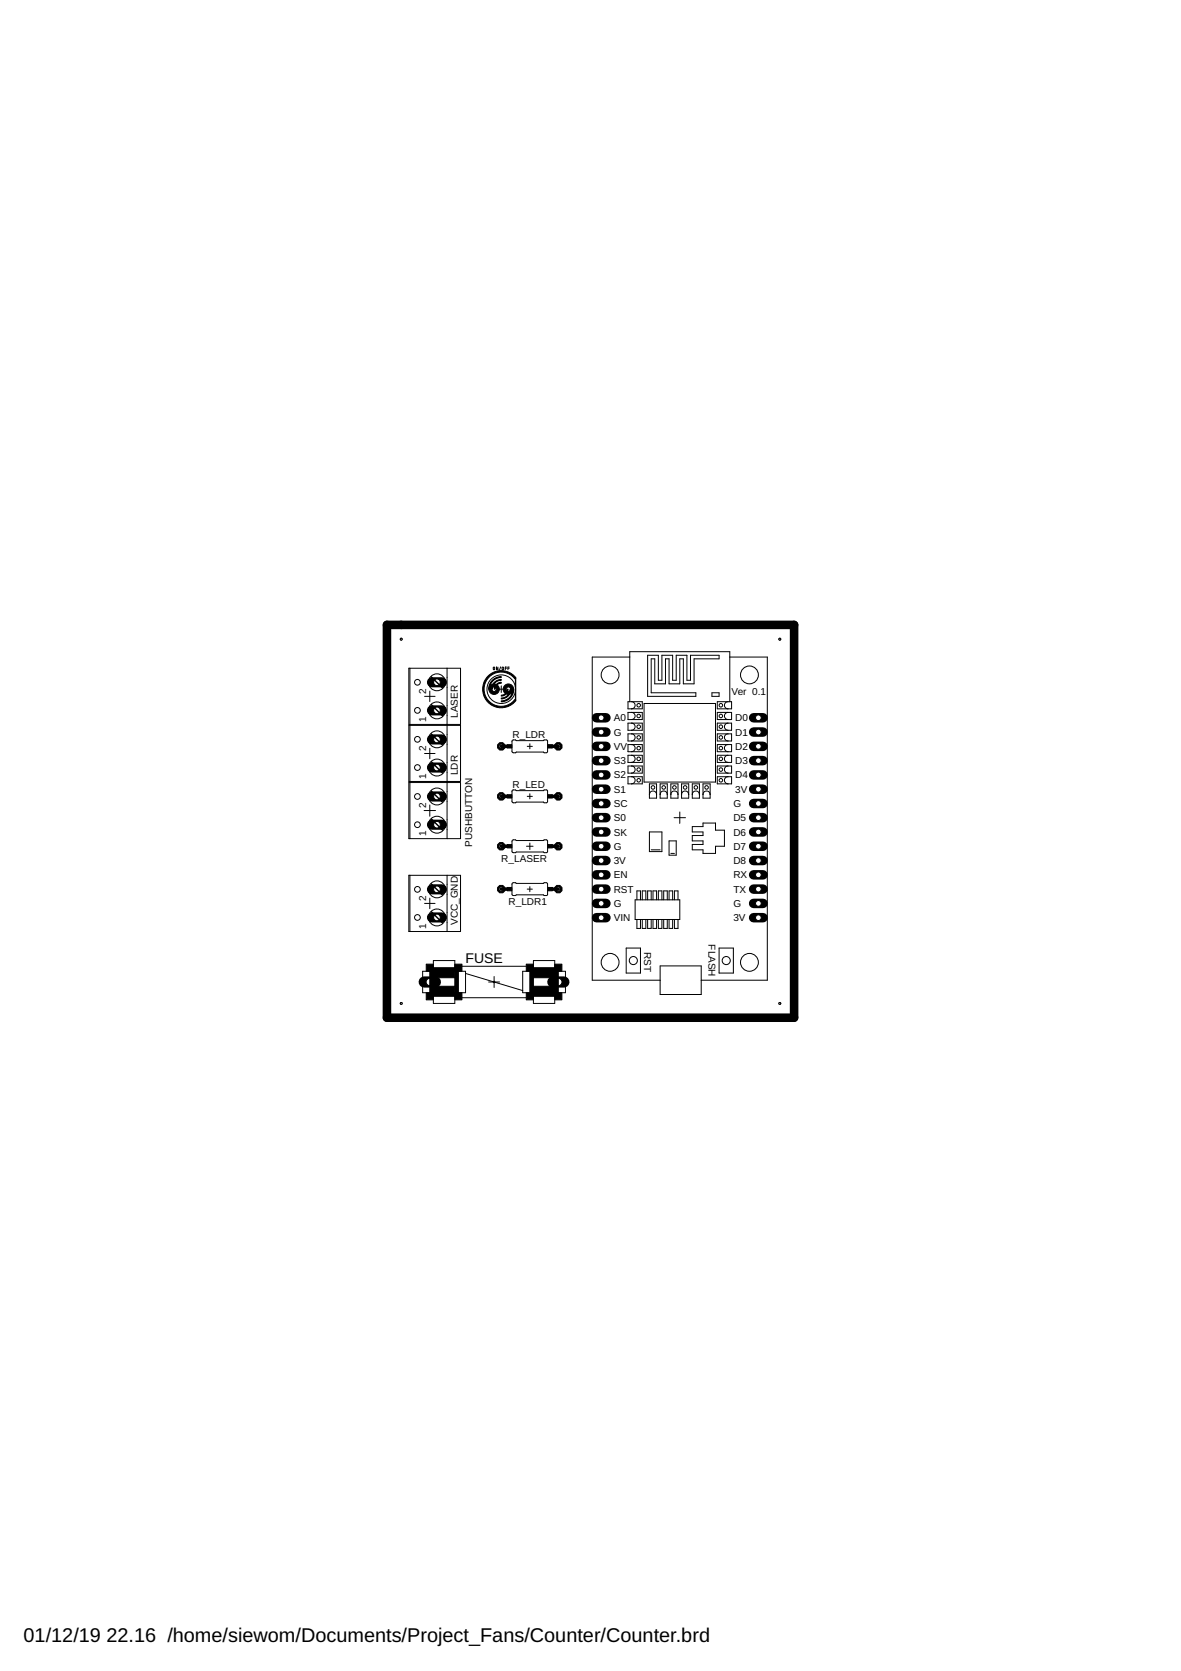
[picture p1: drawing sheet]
<svg xmlns="http://www.w3.org/2000/svg" width="210mm" height="297mm" viewBox="0 0 210 297" stroke-linecap="round" stroke-linejoin="round" font-family="sans-serif">
<path d="M68.8 111.1h72.3v69.8h-72.3z" fill="none" stroke="#000" stroke-width="1.5"/>
<path d="M75.4 174.6h2" fill="none" stroke="#000" stroke-width="2"/>
<circle cx="76.4" cy="174.6" r=".66" fill="#fff" stroke="#000" stroke-width=".18"/>
<path d="M98.3 174.6h1.9" fill="none" stroke="#000" stroke-width="2"/>
<circle cx="99.2" cy="174.6" r=".66" fill="#fff" stroke="#000" stroke-width=".18"/>
<path d="M76.8 126.3h1.7" fill="none" stroke="#000" stroke-width="1.8"/>
<circle cx="77.7" cy="126.3" r=".59" fill="#fff" stroke="#000" stroke-width=".18"/>
<path d="M76.8 121.3h1.7" fill="none" stroke="#000" stroke-width="1.8"/>
<circle cx="77.7" cy="121.3" r=".59" fill="#fff" stroke="#000" stroke-width=".18"/>
<path d="M76.8 136.4h1.7" fill="none" stroke="#000" stroke-width="1.8"/>
<circle cx="77.7" cy="136.4" r=".59" fill="#fff" stroke="#000" stroke-width=".18"/>
<path d="M76.8 131.4h1.7" fill="none" stroke="#000" stroke-width="1.8"/>
<circle cx="77.7" cy="131.4" r=".59" fill="#fff" stroke="#000" stroke-width=".18"/>
<circle cx="87.8" cy="122.5" r=".93" fill="#000" stroke="#000" stroke-width=".18"/>
<circle cx="87.8" cy="122.5" r=".4" fill="#fff" stroke="#000" stroke-width=".18"/>
<circle cx="90.4" cy="122.5" r=".93" fill="#000" stroke="#000" stroke-width=".18"/>
<circle cx="90.4" cy="122.5" r=".4" fill="#fff" stroke="#000" stroke-width=".18"/>
<path d="M76.8 146.6h1.7" fill="none" stroke="#000" stroke-width="1.8"/>
<circle cx="77.7" cy="146.6" r=".59" fill="#fff" stroke="#000" stroke-width=".18"/>
<path d="M76.8 141.6h1.7" fill="none" stroke="#000" stroke-width="1.8"/>
<circle cx="77.7" cy="141.6" r=".59" fill="#fff" stroke="#000" stroke-width=".18"/>
<circle cx="99.2" cy="150.4" r=".71" fill="#000" stroke="#000" stroke-width=".18"/>
<circle cx="99.2" cy="150.4" r=".4" fill="#fff" stroke="#000" stroke-width=".18"/>
<circle cx="89.1" cy="150.4" r=".71" fill="#000" stroke="#000" stroke-width=".18"/>
<circle cx="89.1" cy="150.4" r=".4" fill="#fff" stroke="#000" stroke-width=".18"/>
<circle cx="89.1" cy="132.7" r=".71" fill="#000" stroke="#000" stroke-width=".18"/>
<circle cx="89.1" cy="132.7" r=".4" fill="#fff" stroke="#000" stroke-width=".18"/>
<circle cx="99.2" cy="132.7" r=".71" fill="#000" stroke="#000" stroke-width=".18"/>
<circle cx="99.2" cy="132.7" r=".4" fill="#fff" stroke="#000" stroke-width=".18"/>
<circle cx="99.2" cy="158.1" r=".71" fill="#000" stroke="#000" stroke-width=".18"/>
<circle cx="99.2" cy="158.1" r=".4" fill="#fff" stroke="#000" stroke-width=".18"/>
<circle cx="89.1" cy="158.1" r=".71" fill="#000" stroke="#000" stroke-width=".18"/>
<circle cx="89.1" cy="158.1" r=".4" fill="#fff" stroke="#000" stroke-width=".18"/>
<circle cx="89.1" cy="141.6" r=".71" fill="#000" stroke="#000" stroke-width=".18"/>
<circle cx="89.1" cy="141.6" r=".4" fill="#fff" stroke="#000" stroke-width=".18"/>
<circle cx="99.2" cy="141.6" r=".71" fill="#000" stroke="#000" stroke-width=".18"/>
<circle cx="99.2" cy="141.6" r=".4" fill="#fff" stroke="#000" stroke-width=".18"/>
<path d="M106 127.6h1.7" fill="none" stroke="#000" stroke-width="1.7"/>
<circle cx="106.8" cy="127.6" r=".51" fill="#fff" stroke="#000" stroke-width=".18"/>
<path d="M106 130.1h1.7" fill="none" stroke="#000" stroke-width="1.7"/>
<circle cx="106.8" cy="130.1" r=".51" fill="#fff" stroke="#000" stroke-width=".18"/>
<path d="M106 132.7h1.7" fill="none" stroke="#000" stroke-width="1.7"/>
<circle cx="106.8" cy="132.7" r=".51" fill="#fff" stroke="#000" stroke-width=".18"/>
<path d="M106 135.2h1.7" fill="none" stroke="#000" stroke-width="1.7"/>
<circle cx="106.8" cy="135.2" r=".51" fill="#fff" stroke="#000" stroke-width=".18"/>
<path d="M106 137.8h1.7" fill="none" stroke="#000" stroke-width="1.7"/>
<circle cx="106.8" cy="137.8" r=".51" fill="#fff" stroke="#000" stroke-width=".18"/>
<path d="M106 140.3h1.7" fill="none" stroke="#000" stroke-width="1.7"/>
<circle cx="106.8" cy="140.3" r=".51" fill="#fff" stroke="#000" stroke-width=".18"/>
<path d="M106 142.8h1.7" fill="none" stroke="#000" stroke-width="1.7"/>
<circle cx="106.8" cy="142.8" r=".51" fill="#fff" stroke="#000" stroke-width=".18"/>
<path d="M106 145.4h1.7" fill="none" stroke="#000" stroke-width="1.7"/>
<circle cx="106.8" cy="145.4" r=".51" fill="#fff" stroke="#000" stroke-width=".18"/>
<path d="M106 147.9h1.7" fill="none" stroke="#000" stroke-width="1.7"/>
<circle cx="106.8" cy="147.9" r=".51" fill="#fff" stroke="#000" stroke-width=".18"/>
<path d="M106 150.4h1.7" fill="none" stroke="#000" stroke-width="1.7"/>
<circle cx="106.8" cy="150.4" r=".51" fill="#fff" stroke="#000" stroke-width=".18"/>
<path d="M106 153h1.7" fill="none" stroke="#000" stroke-width="1.7"/>
<circle cx="106.8" cy="153" r=".51" fill="#fff" stroke="#000" stroke-width=".18"/>
<path d="M106 155.5h1.7" fill="none" stroke="#000" stroke-width="1.7"/>
<circle cx="106.8" cy="155.5" r=".51" fill="#fff" stroke="#000" stroke-width=".18"/>
<path d="M106 158.1h1.7" fill="none" stroke="#000" stroke-width="1.7"/>
<circle cx="106.8" cy="158.1" r=".51" fill="#fff" stroke="#000" stroke-width=".18"/>
<path d="M106 160.6h1.7" fill="none" stroke="#000" stroke-width="1.7"/>
<circle cx="106.8" cy="160.6" r=".51" fill="#fff" stroke="#000" stroke-width=".18"/>
<path d="M106 163.1h1.7" fill="none" stroke="#000" stroke-width="1.7"/>
<circle cx="106.8" cy="163.1" r=".51" fill="#fff" stroke="#000" stroke-width=".18"/>
<path d="M133.9 163.1h1.7" fill="none" stroke="#000" stroke-width="1.7"/>
<circle cx="134.8" cy="163.1" r=".51" fill="#fff" stroke="#000" stroke-width=".18"/>
<path d="M133.9 160.6h1.7" fill="none" stroke="#000" stroke-width="1.7"/>
<circle cx="134.8" cy="160.6" r=".51" fill="#fff" stroke="#000" stroke-width=".18"/>
<path d="M133.9 158.1h1.7" fill="none" stroke="#000" stroke-width="1.7"/>
<circle cx="134.8" cy="158.1" r=".51" fill="#fff" stroke="#000" stroke-width=".18"/>
<path d="M133.9 155.5h1.7" fill="none" stroke="#000" stroke-width="1.7"/>
<circle cx="134.8" cy="155.5" r=".51" fill="#fff" stroke="#000" stroke-width=".18"/>
<path d="M133.9 153h1.7" fill="none" stroke="#000" stroke-width="1.7"/>
<circle cx="134.8" cy="153" r=".51" fill="#fff" stroke="#000" stroke-width=".18"/>
<path d="M133.9 150.4h1.7" fill="none" stroke="#000" stroke-width="1.7"/>
<circle cx="134.8" cy="150.4" r=".51" fill="#fff" stroke="#000" stroke-width=".18"/>
<path d="M133.9 147.9h1.7" fill="none" stroke="#000" stroke-width="1.7"/>
<circle cx="134.8" cy="147.9" r=".51" fill="#fff" stroke="#000" stroke-width=".18"/>
<path d="M133.9 145.4h1.7" fill="none" stroke="#000" stroke-width="1.7"/>
<circle cx="134.8" cy="145.4" r=".51" fill="#fff" stroke="#000" stroke-width=".18"/>
<path d="M133.9 142.8h1.7" fill="none" stroke="#000" stroke-width="1.7"/>
<circle cx="134.8" cy="142.8" r=".51" fill="#fff" stroke="#000" stroke-width=".18"/>
<path d="M133.9 140.3h1.7" fill="none" stroke="#000" stroke-width="1.7"/>
<circle cx="134.8" cy="140.3" r=".51" fill="#fff" stroke="#000" stroke-width=".18"/>
<path d="M133.9 137.8h1.7" fill="none" stroke="#000" stroke-width="1.7"/>
<circle cx="134.8" cy="137.8" r=".51" fill="#fff" stroke="#000" stroke-width=".18"/>
<path d="M133.9 135.2h1.7" fill="none" stroke="#000" stroke-width="1.7"/>
<circle cx="134.8" cy="135.2" r=".51" fill="#fff" stroke="#000" stroke-width=".18"/>
<path d="M133.9 132.7h1.7" fill="none" stroke="#000" stroke-width="1.7"/>
<circle cx="134.8" cy="132.7" r=".51" fill="#fff" stroke="#000" stroke-width=".18"/>
<path d="M133.9 130.1h1.7" fill="none" stroke="#000" stroke-width="1.7"/>
<circle cx="134.8" cy="130.1" r=".51" fill="#fff" stroke="#000" stroke-width=".18"/>
<path d="M133.9 127.6h1.7" fill="none" stroke="#000" stroke-width="1.7"/>
<circle cx="134.8" cy="127.6" r=".51" fill="#fff" stroke="#000" stroke-width=".18"/>
<path d="M76.8 163.1h1.7" fill="none" stroke="#000" stroke-width="1.8"/>
<circle cx="77.7" cy="163.1" r=".59" fill="#fff" stroke="#000" stroke-width=".18"/>
<path d="M76.8 158.1h1.7" fill="none" stroke="#000" stroke-width="1.8"/>
<circle cx="77.7" cy="158.1" r=".59" fill="#fff" stroke="#000" stroke-width=".18"/>
<g fill="none" stroke="#000" stroke-width=".18">
<path d="M68.8 111.4h72.3v69.5h-72.3zM72.7 118.8h9.2v10h-9.2zM72.9 118.8v10M79.5 118.8v10M87.7 118.6h.2l-.1 .5-.1-.1zM88.5 118.6v.5l-.3-.5v.5M89 118.5l-.2 .6M89.3 118.6h.2l-.1 .5-.1-.1zM89.8 118.8h.2M90 118.6h-.2v.5M90.3 118.8h.2M90.5 118.6h-.2v.5"/>
<path d="M111.9 116.8h-6.6v57.4h12M115.1 116.5h1.9v4.4h.6v-4.4h1.9v4.4h.7v-4.4h1.9v4.4h.6v-4.4h5.1v.6h-4.4v4.5h-1.9v-4.5h-.7v4.5h-1.9v-4.5h-.6v4.5h-1.9v-4.5h-.7v6h8v.7h-8.6zM129.7 116.8h6.7v57.4h-11.8M72.7 128.9h9.2v10h-9.2zM72.7 139.1h9.2v10h-9.2zM72.9 128.9v10M72.9 139.1v10M75.5 123.8h1.8M75.5 133.9h1.8M76.4 122.9v1.8M76.4 133v1.9M79.5 128.9v10"/>
<path d="M79.5 139.1v10M88.5 122.5h1.2M89.1 121.9v1.2M91.1 131.6l5.5 .1 .1-.2 .5 .1 .1 .1v1.9l-.2 .2h-.4l-.1-.1h-4.8l-.2 .1h-.5l-.1-.2zM93.7 132.7h.9M94.2 132.2v.9M111.6 124.7h2.6v1.3h-2.6zM111.6 126.6h2.6v1.3h-2.6zM111.6 128.5h2.6v1.3h-2.6zM111.6 130.5h2.6v1.2h-2.6zM111.6 132.4h2.6v1.2h-2.6zM111.6 134.3h2.6v1.2h-2.6z"/>
<path d="M111.6 136.2h2.6v1.2h-2.6zM111.6 138.1h2.6v1.2h-2.6zM111.9 124.7v-8.9h17.8v8.9M112.2 124.7a.63 .63 0 0 1 .7 .7 .63 .63 0 0 1-.7 .6M112.2 126.6a.63 .63 0 0 1 .7 .7 .63 .63 0 0 1-.7 .6M112.2 128.5a.63 .63 0 0 1 .7 .7 .63 .63 0 0 1-.7 .6M112.2 130.5a.63 .63 0 0 1 .7 .6 .63 .63 0 0 1-.7 .6M112.2 132.4a.63 .63 0 0 1 .7 .6 .63 .63 0 0 1-.7 .6M112.2 134.3a.63 .63 0 0 1 .7 .6 .63 .63 0 0 1-.7 .6M112.2 136.2a.63 .63 0 0 1 .7 .6 .63 .63 0 0 1-.7 .6M112.2 138.1a.63 .63 0 0 1 .7 .6 .63 .63 0 0 1-.7 .6M114.5 125.1h12.7v13.9h-12.7z"/>
<path d="M115.4 139.3h1.3v2.6h-1.3zM117.3 139.3h1.3v2.6h-1.3zM119.2 139.3h1.3v2.6h-1.3zM121.1 139.3h1.3v2.6h-1.3zM123 139.3h1.3v2.6h-1.3zM124.9 139.3h1.3v2.6h-1.3zM126.5 123.1h1.3v.7h-1.3zM127.5 124.7h2.5v1.3h-2.5zM127.5 126.6h2.5v1.3h-2.5zM127.5 128.5h2.5v1.3h-2.5zM127.5 130.5h2.5v1.2h-2.5zM127.5 132.4h2.5v1.2h-2.5z"/>
<path d="M127.5 134.3h2.5v1.2h-2.5zM127.5 136.2h2.5v1.2h-2.5zM127.5 138.1h2.5v1.2h-2.5zM129.4 138.1a.63 .63 0 0 0-.6 .6 .63 .63 0 0 0 .6 .6M129.4 136.2a.63 .63 0 0 0-.6 .6 .63 .63 0 0 0 .6 .6M129.4 134.3a.63 .63 0 0 0-.6 .6 .63 .63 0 0 0 .6 .6M129.4 132.4a.63 .63 0 0 0-.6 .6 .63 .63 0 0 0 .6 .6M129.4 130.5a.63 .63 0 0 0-.6 .6 .63 .63 0 0 0 .6 .6M129.4 128.5a.63 .63 0 0 0-.6 .7 .63 .63 0 0 0 .6 .6M129.4 126.6a.63 .63 0 0 0-.6 .7 .63 .63 0 0 0 .6 .6M129.4 124.7a.63 .63 0 0 0-.6 .7 .63 .63 0 0 0 .6 .6M72.7 155.6h9.2v10h-9.2z"/>
<path d="M72.9 155.6v10M75.4 144.1h2M76.4 143.1v2M76.4 159.7v1.8M79.5 155.6v10M91.1 149.4l.5-.1 .2 .1h4.8l.1-.1h.5l.1 .2v1.9l-.2 .2h-.4l-.1-.2h-4.8l-.2 .2h-.5l-.1-.3zM91.1 157l.5-.1 .2 .1h4.8l.1-.1h.5l.1 .2v1.9l-.2 .2h-.4l-.1-.1h-4.8l-.2 .1h-.5l-.1-.3zM91.1 140.5h5.5l.1-.1h.5l.1 .2v1.9l-.2 .2h-.4l-.1-.1h-4.8l-.2 .1h-.5l-.1-.2zM93.6 150.4h1.1M93.7 158.1h.9M93.7 141.6h.9M94.2 141.1v.9"/>
<path d="M94.2 149.9v1.1M94.2 157.6v.9M112.9 160h7.9v3.4h-7.9zM113.2 160v-1.6h.6v1.6M114.2 160v-1.6h.6v1.6M115.1 160v-1.6h.6v1.6M115.4 141.2a.63 .63 0 0 1 .7-.6 .63 .63 0 0 1 .6 .6M115.4 147.9h2.2v3.5h-2.2zM115.7 151.1h1.6M116.1 160v-1.6h.6v1.6M117 160v-1.6h.6v1.6M117.3 141.2a.63 .63 0 0 1 .7-.6 .63 .63 0 0 1 .6 .6"/>
<path d="M118 160v-1.6h.6v1.6M118.9 160v-1.6h.6v1.6M118.9 149.5h1.3v2.5h-1.3zM119.2 141.2a.63 .63 0 0 1 .7-.6 .63 .63 0 0 1 .6 .6M119.2 151.7h.7M119.8 145.4h2M119.9 160v-1.6h.6v1.6M120.8 144.3v2.1M121.1 141.2a.63 .63 0 0 1 .7-.6 .63 .63 0 0 1 .6 .6M123 141.2a.63 .63 0 0 1 .7-.6 .63 .63 0 0 1 .6 .6M123 146.9h1.9v-.6h2.3v1.3h1.6v2.8h-1.6v1.3h-2.3v-.6h-1.9v-1h1.9v-.6h-1.9v-1h1.9v-.6h-1.9zM124.9 141.2a.63 .63 0 0 1 .7-.6 .63 .63 0 0 1 .6 .6"/>
<path d="M75.5 160.6h1.8M76.4 172.7h-1.3v3.8h1.3M77 172v-1.2h3.8v1.2M77 177.1v1.3h3.8v-1.3M81.5 172.7h1.2v3.8h-1.2M82.1 171.8h11.4M82.1 177.4h11.4M82.7 173l10.2 3.1M86.8 174.6h2M87.8 173.6v1.9M94.2 172.7h-1.3v3.8h1.3M94.8 172v-1.2h3.8v1.2"/>
<path d="M94.8 177.1v1.3h3.8v-1.3M99.2 172.7h1.3v3.8h-1.3M111.3 168.5h2.5v4.5h-2.5zM113.2 163.4v1.6h.6v-1.6M114.2 163.4v1.6h.6v-1.6M115.1 163.4v1.6h.6v-1.6M116.1 163.4v1.6h.6v-1.6M117 163.4v1.6h.6v-1.6M117.3 171.7h7.3v5.1h-7.3zM118 163.4v1.6h.6v-1.6M118.9 163.4v1.6h.6v-1.6M119.9 163.4v1.6h.6v-1.6"/>
<path d="M127.8 168.5h2.5v4.5h-2.5z"/>
<circle cx="71.3" cy="113.6" r=".17"/>
<circle cx="108.4" cy="120" r="1.59"/>
<circle cx="133.2" cy="120" r="1.59"/>
<circle cx="74.2" cy="131.4" r=".51"/>
<circle cx="74.2" cy="121.3" r=".51"/>
<circle cx="74.2" cy="126.3" r=".51"/>
<circle cx="74.2" cy="136.4" r=".51"/>
<circle cx="77.7" cy="131.4" r="1.5"/>
<circle cx="77.7" cy="126.3" r="1.5"/>
<circle cx="77.7" cy="136.4" r="1.5"/>
<circle cx="77.7" cy="121.3" r="1.5"/>
<circle cx="89.1" cy="122.5" r="2.54"/>
<circle cx="113.5" cy="133" r=".32"/>
<circle cx="113.5" cy="127.3" r=".32"/>
<circle cx="113.5" cy="136.8" r=".32"/>
<circle cx="113.5" cy="138.7" r=".32"/>
<circle cx="113.5" cy="131.1" r=".32"/>
<circle cx="113.5" cy="125.4" r=".32"/>
<circle cx="113.5" cy="129.2" r=".32"/>
<circle cx="113.5" cy="134.9" r=".32"/>
<circle cx="116.1" cy="140" r=".32"/>
<circle cx="118" cy="140" r=".32"/>
<circle cx="119.9" cy="140" r=".32"/>
<circle cx="121.8" cy="140" r=".32"/>
<circle cx="123.7" cy="140" r=".32"/>
<circle cx="125.6" cy="140" r=".32"/>
<circle cx="128.1" cy="138.7" r=".32"/>
<circle cx="128.1" cy="133" r=".32"/>
<circle cx="128.1" cy="136.8" r=".32"/>
<circle cx="128.1" cy="131.1" r=".32"/>
<circle cx="128.1" cy="134.9" r=".32"/>
<circle cx="128.1" cy="129.2" r=".32"/>
<circle cx="128.1" cy="127.3" r=".32"/>
<circle cx="128.1" cy="125.4" r=".32"/>
<circle cx="74.2" cy="141.6" r=".51"/>
<circle cx="74.2" cy="146.6" r=".51"/>
<circle cx="74.2" cy="158.1" r=".51"/>
<circle cx="77.7" cy="141.6" r="1.5"/>
<circle cx="77.7" cy="146.6" r="1.5"/>
<circle cx="77.7" cy="158.1" r="1.5"/>
<circle cx="74.2" cy="163.1" r=".51"/>
<circle cx="77.7" cy="163.1" r="1.5"/>
<circle cx="87.8" cy="174.6" r=".13"/>
<circle cx="108.4" cy="171.1" r="1.59"/>
<circle cx="112.6" cy="170.8" r=".72"/>
<circle cx="129.1" cy="170.8" r=".72"/>
<circle cx="133.2" cy="171.1" r="1.59"/>
</g>
<g fill="#000" stroke="#000" stroke-width=".18">
<path d="M90.1 132.4h.9v.6h-.9zM97.3 132.4h.9v.6h-.9zM90.1 150.1h.9v.6h-.9zM90.1 157.8h.9v.5h-.9zM90.1 141.3h.9v.6h-.9zM97.3 150.1h.9v.6h-.9zM97.3 157.8h.9v.5h-.9zM97.3 141.3h.9v.6h-.9zM75.8 171.4h1.2v1.3h-1.2zM75.8 176.5h1.2v1.2h-1.2zM76.4 172h.6v5.1h-.6zM77 172h3.8v1.8h-3.8z"/>
<path d="M77 175.3h3.8v1.8h-3.8zM80.8 171.4h1.3v1.3h-1.3zM80.8 176.5h1.3v1.2h-1.3zM80.8 172h.7v5.1h-.7zM93.5 171.4h1.3v1.3h-1.3zM93.5 176.5h1.3v1.2h-1.3zM94.2 172h.6v5.1h-.6zM94.8 172h3.8v1.8h-3.8zM94.8 175.3h3.8v1.8h-3.8zM98.6 171.4h1.3v1.3h-1.3zM98.6 176.5h1.3v1.2h-1.3zM98.6 172h.6v5.1h-.6z"/>
</g>
<path d="M91.6 120.6v3.8" fill="none" stroke="#000" stroke-width=".21"/>
<g fill="#000" stroke="#000" stroke-width=".18">
<path d="M88.2 121.6l.7-.3h.2v.2a1.05 1.05 0 0 0-1.1 1h-.1v-.1z" fill-rule="evenodd"/>
<path d="M89.1 123.6a1.05 1.05 0 0 0 1-1.1h.2a1.19 1.19 0 0 1-1.2 1.2z" fill-rule="evenodd"/>
<path d="M87.7 121.4l.9-.5 .5-.1v.1a1.55 1.55 0 0 0-1.6 1.6h-.1v-.5z" fill-rule="evenodd"/>
<path d="M89.1 124.1a1.55 1.55 0 0 0 1.6-1.6h.1a1.71 1.71 0 0 1-1.7 1.7z" fill-rule="evenodd"/>
<path d="M87.5 120.9l1-.5 .6-.1v.1a2.08 2.08 0 0 0-2.1 2.1h-.2l.1-.6z" fill-rule="evenodd"/>
<path d="M89.1 124.6a2.08 2.08 0 0 0 2.1-2.1h.1a2.2 2.2 0 0 1-2.2 2.3z" fill-rule="evenodd"/>
<path d="M86.6 120.4a3.3 3.3 0 0 1 5.1 .1l-.2 .2a3 3 0 0 0-4.5-.4 3 3 0 0 0 0 4.5 3 3 0 0 0 4.5-.5l.2 .2a3.3 3.3 0 0 1-4.7 .6 3.3 3.3 0 0 1-.4-4.7z" fill-rule="evenodd"/>
</g>
<path d="M76.6 120.3l2.1 2M76.6 130.5l2.1 1.9M76.7 125.3l2 2M76.7 135.4l2 2M76.6 140.6l2.1 2M76.6 157.1l2.1 2M76.7 145.6l2 2M76.7 162.1l2 2" fill="none" stroke="#000" stroke-width=".25"/>
<path d="M89.1 132.7h1M98.2 132.7h1M89.1 150.4h1M89.1 158.1h1M89.1 141.6h1M98.2 150.4h1M98.2 158.1h1M98.2 141.6h1" fill="none" stroke="#000" stroke-width=".61"/>
<circle cx="71.3" cy="113.6" r=".17" fill="#fff" stroke="#000" stroke-width=".18"/>
<circle cx="138.6" cy="113.6" r=".17" fill="none" stroke="#000" stroke-width=".18"/>
<circle cx="138.6" cy="113.6" r=".17" fill="#fff" stroke="#000" stroke-width=".18"/>
<circle cx="138.6" cy="178.4" r=".17" fill="none" stroke="#000" stroke-width=".18"/>
<circle cx="138.6" cy="178.4" r=".17" fill="#fff" stroke="#000" stroke-width=".18"/>
<circle cx="71.3" cy="178.4" r=".17" fill="none" stroke="#000" stroke-width=".18"/>
<circle cx="71.3" cy="178.4" r=".17" fill="#fff" stroke="#000" stroke-width=".18"/>
<g font-size="3.5">
<text x="4.2" y="291.8">01/12/19</text>
<text x="18.9" y="291.8">22.16 /home/siewom/Documents/Project_Fans/Counter/Counter.brd</text>
</g>
<text font-size="2.5" x="82.7" y="171.3">FUSE</text>
<g font-size="1.8">
<text x="75.8" y="123.4" transform="rotate(-90 75.8 123.4)">2</text>
<text x="130" y="123.5">Ver 0.1</text>
<text x="75.8" y="128.3" transform="rotate(-90 75.8 128.3)">1</text>
<text x="81.4" y="127.6" transform="rotate(-90 81.4 127.6)">LASER</text>
<text x="91.1" y="131.1">R_LDR</text>
<text x="109.1" y="128.2">A0</text>
<text x="109.1" y="130.8">G</text>
<text x="130.7" y="130.8">D1</text>
<text x="130.7" y="128.2">D0</text>
<text x="75.8" y="133.5" transform="rotate(-90 75.8 133.5)">2</text>
<text x="81.4" y="137.8" transform="rotate(-90 81.4 137.8)">LDR</text>
<text x="109.1" y="133.3">VV</text>
<text x="109.1" y="135.8">S3</text>
<text x="130.7" y="135.8">D3</text>
<text x="130.7" y="133.3">D2</text>
<text x="75.8" y="143.7" transform="rotate(-90 75.8 143.7)">2</text>
<text x="75.8" y="138.5" transform="rotate(-90 75.8 138.5)">1</text>
<text x="91.1" y="140">R_LED</text>
<text x="109.1" y="138.4">S2</text>
<text x="109.1" y="140.9">S1</text>
<text x="109.1" y="143.5">SC</text>
<text x="130.3" y="143.5">G</text>
<text x="130.7" y="140.9">3V</text>
<text x="130.7" y="138.4">D4</text>
<text x="75.8" y="148.6" transform="rotate(-90 75.8 148.6)">1</text>
<text x="109.1" y="146">S0</text>
<text x="109.1" y="148.5">SK</text>
<text x="130.3" y="148.5">D6</text>
<text x="130.3" y="146">D5</text>
<text x="83.9" y="150.5" transform="rotate(-90 83.9 150.5)">PUSHBUTTON</text>
<text x="89.1" y="153.2">R_LASER</text>
<text x="109.1" y="151.1">G</text>
<text x="109.1" y="153.6">3V</text>
<text x="130.3" y="153.6">D8</text>
<text x="130.3" y="151.1">D7</text>
<text x="75.8" y="160.2" transform="rotate(-90 75.8 160.2)">2</text>
<text x="90.4" y="160.8">R_LDR1</text>
<text x="109.1" y="156.2">EN</text>
<text x="109.1" y="158.7">RST</text>
<text x="109.1" y="161.2">G</text>
<text x="130.3" y="161.2">G</text>
<text x="130.3" y="158.7">TX</text>
<text x="130.3" y="156.2">RX</text>
<text x="75.8" y="165.1" transform="rotate(-90 75.8 165.1)">1</text>
<text x="81.4" y="164.4" transform="rotate(-90 81.4 164.4)">VCC_GND</text>
<text x="109.1" y="163.8">VIN</text>
<text x="125.9" y="167.9" transform="rotate(90 125.9 167.9)">FLASH</text>
<text x="130.3" y="163.8">3V</text>
<text x="114.5" y="169.2" transform="rotate(90 114.5 169.2)">RST</text>
</g>
</svg>
